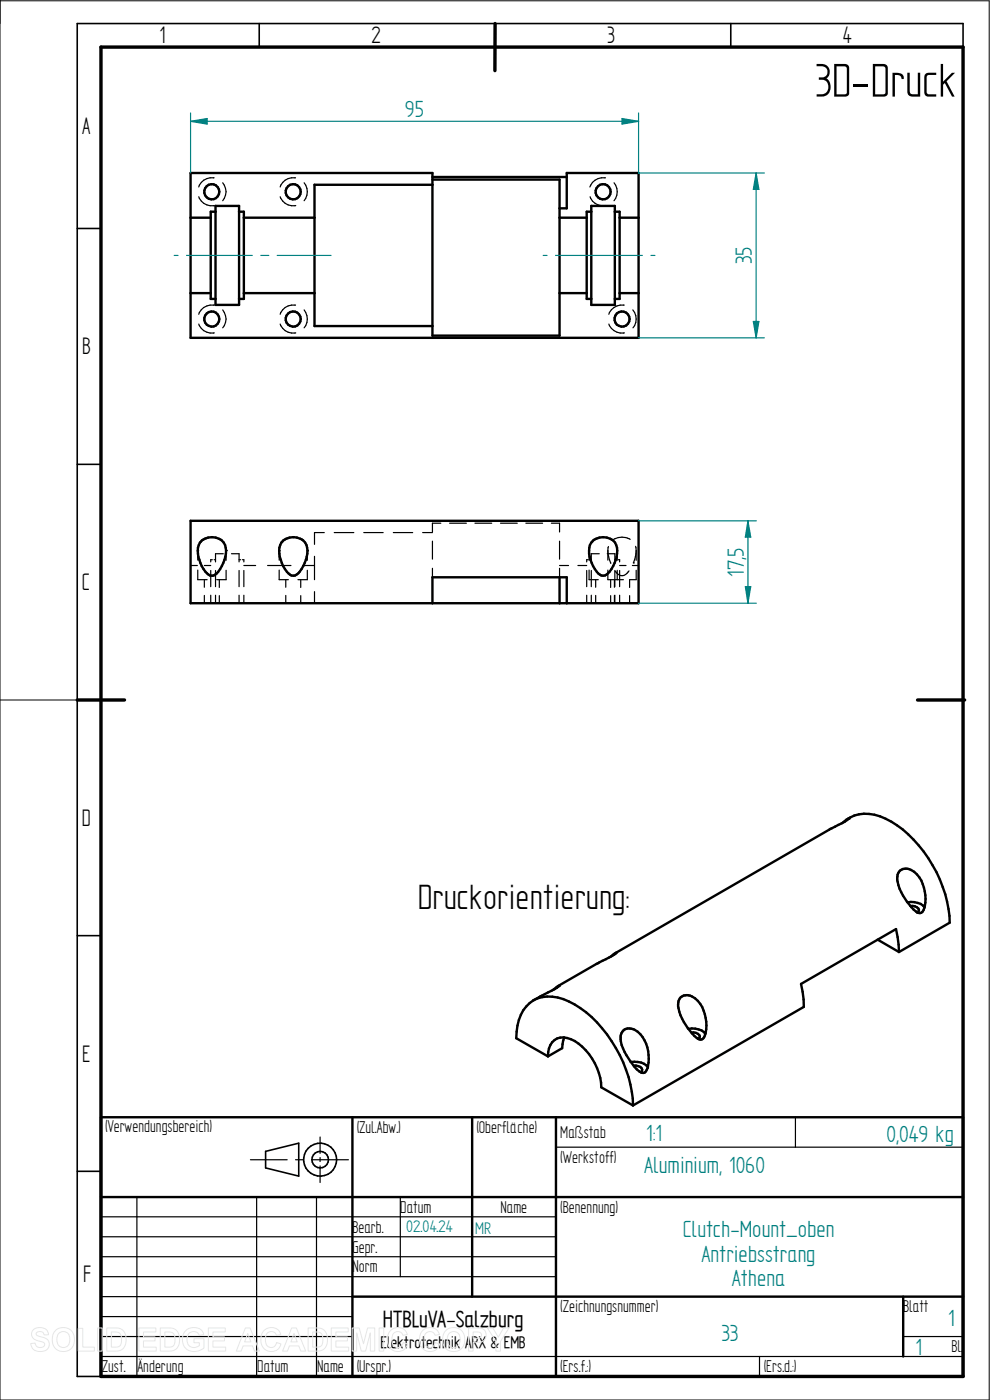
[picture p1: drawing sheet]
<svg xmlns="http://www.w3.org/2000/svg" width="210mm" height="297mm" viewBox="0 0 210 297" stroke-linecap="round" stroke-linejoin="round" font-family="sans-serif">
<path d="M0 0v297h209.8v-296.8h-209.8M0 148.5h16.4" fill="none" stroke="#000" stroke-width=".21"/>
<g fill="none" stroke="#000" stroke-width=".34">
<path d="M55 5v5M105 5v5M155 5v5M204.3 10v-5h-187.9v287h5M16.4 48.5h5M16.4 98.5h5M16.4 148.5h5M16.4 198.5h5M16.4 248.5h5M56.3 244.3l7.1-1.8v7l-7.1-1.7z"/>
<circle cx="67.9" cy="246" r="3.5"/>
<circle cx="67.9" cy="246" r="1.76"/>
</g>
<path d="M21.4 10h182.9v282h-182.9zM105 5v10M16.4 148.5h10M194.6 148.5h10" fill="none" stroke="#000" stroke-width=".72"/>
<g fill="none" stroke="#000" stroke-width=".51">
<path d="M91.7 38.1h27v33.1h-27v-34.5h-51.3v35h95.1v-35h-15.3v7.5h-1.5M91.7 39.2h-25v30h25M91.7 37.5h28.5M40.4 46.2h4.3M45.7 44.9h-1v18.5h1M45.7 43.7h5v21h-5zM50.7 44.9h1v18.5h-1M51.7 46.2h15M118.7 46.2h5.8M125.4 44.9h-.9v18.5h.9M125.4 43.7h5v21h-5zM130.4 44.9h1v18.5h-1"/>
<path d="M131.4 46.2h4.1M40.4 62.2h4.3M51.7 62.2h15M118.7 62.2h5.8M131.4 62.2h4.1M40.4 110.5h95.1v17.5h-95.1zM42.8 114.6a3.1 3.1 0 0 1 3.6-.3 3.1 3.1 0 0 1 1.5 3.2 7 7 0 0 1-2.6 4.6 2.08 2.08 0 0 1-2.1-1.4 6.2 6.2 0 0 1-1-5zM60.1 114.6a3.1 3.1 0 0 1 3.6-.3 3.1 3.1 0 0 1 1.5 3.2 7 7 0 0 1-2.6 4.6 2.08 2.08 0 0 1-2.1-1.4 6.2 6.2 0 0 1-1.1-5zM125.9 114.6a3.5 3.5 0 0 1 4.6 .5 5.7 5.7 0 0 1-.8 5.6l-.4 .6a1.51 1.51 0 0 1-2.7 0 6.9 6.9 0 0 1-1.5-5.6zM91.7 128v-5.5h28.5v5.5M118.7 122.5v5.5M179.8 173.7a7.9 7.9 0 0 1 8.1 0 25.7 25.7 0 0 1 11.5 12.9 24.8 24.8 0 0 1 2.1 9.1l-10.8 6.3"/>
<path d="M180 173.7l-1.2 .8M180 173.7a15.5 15.5 0 0 1-3.9 2.2l-45.6 26.3M186.2 199.3l4.5 2.7M190.9 184.7a2.64 2.64 0 0 1 3.6 .8 7.8 7.8 0 0 1 1.2 7.9 .89 .89 0 0 1-1.1 .2 11.5 11.5 0 0 1-4.3-7.3l.1-.8zM192.5 191.4a3.8 3.8 0 0 1 3.6 1.1M193.1 192.2a1.69 1.69 0 0 1 1.8 .8l-.3 .6M113.2 212.2a8.9 8.9 0 0 0-3.7 8.1l6.7 3.8M113.2 212.2a8.8 8.8 0 0 1 8.7 .9 27.4 27.4 0 0 1 11.8 17l.5 3 .1 1.4M118.5 209.2l-1.2 .8M118.5 209.2l-.9 .6-4.4 2.4M129.5 203l1.3-.9-.9 .7-3.3 1.7-8.3 4.8M132.2 218.6a2.55 2.55 0 0 1 3.6 .8 7.8 7.8 0 0 1 1.2 7.9 .92 .92 0 0 1-1.4 0 12.6 12.6 0 0 1-3.9-6.8 2.24 2.24 0 0 1 .5-1.9z"/>
<path d="M144.4 211.5a2.64 2.64 0 0 1 3.6 .8 7.8 7.8 0 0 1 1.2 8 .91 .91 0 0 1-1.4-.1 11.4 11.4 0 0 1-4-7.1l.1-.7zM146 218.3a3.8 3.8 0 0 1 3.6 1M146.6 219a1.69 1.69 0 0 1 1.9 .9l-.3 .5M190.7 202l-.1-1.6-.5-3.3-20.2 11.6 .6 3.3v1.6l-36.2 20.9M21.4 237h182.9v55h-182.9zM74.8 237v55M100.2 237v38.1M116.2 224.1a3.6 3.6 0 0 1 2.6-4 6.4 6.4 0 0 1 5.4 2.7 12.5 12.5 0 0 1 3.4 7.9l6.7 3.8M117.9 237v55M119.7 220.1l-.2 .7-.2 1.6-3.1 1.7M133.8 225.3a3.7 3.7 0 0 1 3.7 1.1M134.4 226.1a1.76 1.76 0 0 1 1.8 .8l-.2 .6"/>
<path d="M21.4 254h182.9M74.8 275.1h129.5M191.6 275.1v12.7"/>
<circle cx="44.9" cy="40.7" r="1.6"/>
<circle cx="62.2" cy="40.7" r="1.6"/>
<circle cx="127.9" cy="40.7" r="1.6"/>
<circle cx="44.9" cy="67.7" r="1.59"/>
<circle cx="62.2" cy="67.7" r="1.6"/>
<circle cx="132" cy="67.7" r="1.6"/>
</g>
<g fill="none" stroke="#000" stroke-width=".25">
<path d="M45.4 37.7a2.91 2.91 0 0 0-3.2 2M47.2 38.8a2.88 2.88 0 0 1 0 3.8M62.7 37.7a2.91 2.91 0 0 0-3.3 2M64.5 38.8a3 3 0 0 1 0 3.8M128.4 37.7a3 3 0 0 0-3.3 2M130.3 38.8a3 3 0 0 1 0 3.8M42.2 41.7a2.88 2.88 0 0 0 3.3 1.9M59.4 41.7a2.88 2.88 0 0 0 3.3 1.9M125.2 41.7a2.88 2.88 0 0 0 3.3 1.9M42.2 68.7a2.88 2.88 0 0 0 3.3 1.9M45.4 64.7a2.91 2.91 0 0 0-3.2 2M47.2 65.7a2.88 2.88 0 0 1 0 3.9"/>
<path d="M59.4 68.7a2.88 2.88 0 0 0 3.3 1.9M62.7 64.7a2.91 2.91 0 0 0-3.3 2M64.5 65.7a3 3 0 0 1 0 3.9M129.2 68.7a2.96 2.96 0 0 0 3.3 1.9M132.4 64.7a2.99 2.99 0 0 0-3.2 2M134.2 65.7a2.95 2.95 0 0 1 .1 3.9M40.4 120h1.5M42 116.8h.1M42 116.7v2.1M43.3 120h1.4M44.9 114h.1M45 114h.1"/>
<path d="M45 118.7h-.3v.5M45.4 118.7h.3M47.4 117.5h-1.7v1.7M48 116.8h.1M48 116.8v2.1M49.1 117.5h1.6v1.7M50.7 118.7h.4M51.4 118.7h.3v.5M51.7 120h2.5M56.8 120h4.9M59.2 116.8h.1M59.2 116.7v2.1"/>
<path d="M62.2 114h.1M62.2 114h.2M64.3 120h2.4M65.2 116.8h.1M65.2 116.8v2.1M66.7 118v5M68.8 113h-2.1v2.5M70.9 113h4.2M77.2 113h4.1M83.4 113h4.1M89.7 113h2M91.7 114.8v3.8"/>
<path d="M93.5 111h-1.8v1.9M95.4 111h3.5M100.8 111h3.5M106.2 111h3.5M111.5 111h3.6M117 111h1.7v1.9M118.7 114.8v3.8M118.7 120h1.9M122.6 120h1.9M124.8 118.7h-.3v.5M125 116.8v2M125.1 118.7h.3"/>
<path d="M127.1 117.5h-1.7v1.7M128.8 117.5h1.6v1.7M128.9 116.8v2M129.1 116l-.1 1.4 .6 2.1M130.2 114.4a3.5 3.5 0 0 1 3.5 0M130.4 118.7h.4M130.9 116.8v2.1M131.1 118.7h.3v.5M131.4 120h1.4M134.2 120h1.3M134.4 119.4h.1M134.8 115.9l.2 .9"/>
<path d="M135 116.8l-.2 1.3-.4 1.3M135 116.8v2.1M42 120.9v2.1h1.9M43.3 123v1.6M43.3 126.3v1.7M44.7 121v3.5M44.7 126.3v1.7M44.9 122.1h.1M45 122.1h.1M45.7 121v3.5M45.7 126.3v1.7M46.5 123v1.6"/>
<path d="M46.5 126.4v1.6M48 121v2h-2M50.7 121v3.5M50.7 126.3v1.7M51.7 121v3.5M51.7 126.3v1.7M59.2 120.9v2.1h2M60.6 123v1.6M60.6 126.3v1.7M62.2 122.1h.1M63.8 123v1.6M63.8 126.4v1.6"/>
<path d="M65.2 121v2h-2M66.7 125.5v2.5M91.7 120.6v1.9M118.7 120.6v1.9M124.5 121v3.5M124.5 126.3v1.7M125 120.9v2.1h1.9M125.4 121v3.5M125.4 126.3v1.7M126.4 123v1.6M126.4 126.3v1.7M128.9 120.9v2.1h3.3"/>
<path d="M129.5 123v1.6M129.5 126.4v1.6M130.3 123v1.6M130.3 126.3v1.7M130.4 121v3.5M130.4 126.3v1.7M130.9 121v2M131.4 121v3.5M131.4 126.3v1.7M133.4 121.1a1.57 1.57 0 0 1-1.4 1 1.57 1.57 0 0 1-1.5-.9M133.6 123v1.6M133.6 126.4v1.6"/>
<path d="M135 121v2h-1.4M168.7 237v6.4M21.4 258.1h96.5M29 254v38M53.1 246h7.8M54.4 254v38M62.7 246h1.7M66.2 246h7.7M67.1 254v38M67.9 241.2v3.5M67.9 245.6v.8M67.9 247.4v3.5"/>
<path d="M84.9 254v16.8M117.9 243.4h86.4M21.4 270.8h96.5M21.4 266.6h96.5M21.4 262.4h96.5M21.4 275.1h53.4M21.4 279.3h53.4M21.4 287.8h182.9M21.4 283.5h53.4M161.1 287.8v4.2M191.6 283.5h12.7"/>
</g>
<g fill="#000">
<circle cx="180" cy="173.7" r=".25"/>
<circle cx="118.5" cy="209.2" r=".25"/>
</g>
<path d="M135.5 36.7h26.6M160.4 36.7l.6 3.5h-1.2zM135.5 71.7h26.6" fill="none" stroke="#008080" stroke-width=".25"/>
<path d="M160.4 36.7l.6 3.5h-1.2z" fill="#008080"/>
<path d="M159.8 68.2h1.2l-.6 3.5z" fill="none" stroke="#008080" stroke-width=".25"/>
<path d="M159.8 68.2h1.2l-.6 3.5z" fill="#008080"/>
<path d="M40.4 24v12.7M132 25.1l3.5 .6-3.5 .6zM135.5 24v12.7M160.4 36.7v35" fill="none" stroke="#008080" stroke-width=".25"/>
<path d="M132 25.1l3.5 .6-3.5 .6z" fill="#008080"/>
<path d="M40.4 25.7l3.5-.6v1.2z" fill="none" stroke="#008080" stroke-width=".25"/>
<path d="M40.4 25.7l3.5-.6v1.2z" fill="#008080"/>
<path d="M40.4 25.7h95.1M135.5 110.5h24.9M158.7 110.5l.6 3.5h-1.2zM135.5 128h24.9" fill="none" stroke="#008080" stroke-width=".25"/>
<path d="M158.7 110.5l.6 3.5h-1.2z" fill="#008080"/>
<path d="M158.1 124.5h1.2l-.6 3.5z" fill="none" stroke="#008080" stroke-width=".25"/>
<path d="M158.1 124.5h1.2l-.6 3.5z" fill="#008080"/>
<path d="M37 54.2h.8M39.6 54.2h13.9M55.3 54.2h1.7M58.8 54.2h11.4M115.2 54.2h.8M117.9 54.2h18.4M138.1 54.2h.8M158.7 110.5v17.5" fill="none" stroke="#008080" stroke-width=".25"/>
<g fill="none" stroke="#e6e6e6" stroke-width=".21">
<path d="M7.1 282.1a2.02 2.02 0 0 1 3.1 .7l.1 .4h-.9a.9 .9 0 0 0-.8-.7 .9 .9 0 0 0-.9 .5l.1 .3 .5 .2a2.15 2.15 0 0 1 2.1 1.4 1.72 1.72 0 0 1-2.3 1.8l-.7-.2-.7-.7-.2-.8 1-.1a1.06 1.06 0 0 0 .9 1 1.06 1.06 0 0 0 1.1-.7 1.66 1.66 0 0 0-1.6-.8 1.37 1.37 0 0 1-.8-2.3zM11.8 282.3a2.46 2.46 0 0 1 3.1-.2 2.46 2.46 0 0 1 .8 3 2.4 2.4 0 0 1-3.1 1.5 2.4 2.4 0 0 1-1.5-3.1l.2-.5zM12.4 282.9a1.39 1.39 0 0 1 1.7-.3 1.39 1.39 0 0 1 .7 1.6 1.41 1.41 0 0 1-1.4 1.7 1.41 1.41 0 0 1-1.3-1.7l.1-.8zM16.6 281.8h1v4h2.4v.8h-3.4zM20.7 281.7h1v4.9h-1zM22.6 281.7h1.9a2.2 2.2 0 0 1 2.2 2.8 2.02 2.02 0 0 1-2.2 2.1h-1.9zM23.6 282.6a1.8 1.8 0 0 1 2 .5 2.09 2.09 0 0 1-.4 2.6l-1.6 .1zM29.5 281.7h3.6v.9h-2.7v1h2.5v.9h-2.5v1.3h2.7v.8h-3.6zM34 281.7h1.8a2.2 2.2 0 0 1 2.3 2.8 2.02 2.02 0 0 1-2.2 2.1h-1.9zM35 282.6a1.8 1.8 0 0 1 1.9 .5 2.09 2.09 0 0 1-.4 2.6l-1.5 .1zM39.4 282.3a2.33 2.33 0 0 1 3.8 .8l-1 .2a1.37 1.37 0 0 0-1.6-.7 1.37 1.37 0 0 0-.9 1.5 1.56 1.56 0 0 0 .8 1.6 1.56 1.56 0 0 0 1.8-.2v-.6h-1.2v-.9h2.2v2a2.65 2.65 0 0 1-3.1 .5 2.65 2.65 0 0 1-1.5-2.7l.3-1zM44.2 281.7h3.6v.9h-2.6v1h2.4v.9h-2.4v1.3h2.7v.8h-3.7z"/>
<path d="M52 281.7h1.1l1.9 4.9h-1l-.4-1.1h-2l-.4 1.1h-1.1zM52.6 282.9l.6 1.8h-1.3zM56 282.3a2.12 2.12 0 0 1 3.6 .8l-1 .2a1.24 1.24 0 0 0-1.6-.7 1.24 1.24 0 0 0-.7 1.6 1.28 1.28 0 0 0 .4 1.4 1.28 1.28 0 0 0 1.6 0l.4-.8 .9 .3a2.19 2.19 0 0 1-2.5 1.6 2.19 2.19 0 0 1-1.8-2.5l.1-.9zM61.9 281.7h1l2 4.9h-1.1l-.4-1.1h-2l-.4 1.1h-1.1zM62.4 282.9l.7 1.8h-1.4zM65.4 281.7h1.8a2.2 2.2 0 0 1 2.3 2.8 2.02 2.02 0 0 1-2.3 2.1h-1.8zM66.3 282.6a1.8 1.8 0 0 1 2 .5 2.09 2.09 0 0 1-.4 2.6l-1.6 .1zM70.3 281.7h3.6v.9h-2.7v1h2.5v.9h-2.5v1.3h2.8v.8h-3.7zM74.7 281.7h1.5l.9 3.4 .9-3.4h1.5v4.9h-.9l-.1-3.8-.9 3.8h-1l-.9-3.8-.1 3.8h-.9zM80.4 281.7h1v4.9h-1zM82.8 282.3a2.12 2.12 0 0 1 3.6 .8l-.9 .2a1.24 1.24 0 0 0-1.6-.7 1.24 1.24 0 0 0-.8 1.6 1.28 1.28 0 0 0 .5 1.4 1.28 1.28 0 0 0 1.5 0l.4-.8 .9 .3a2.19 2.19 0 0 1-2.5 1.6 2.19 2.19 0 0 1-1.7-2.5l.1-.9zM89.6 282.3a2.12 2.12 0 0 1 3.6 .8l-.9 .2a1.24 1.24 0 0 0-1.6-.7 1.24 1.24 0 0 0-.7 1.6 1.28 1.28 0 0 0 .4 1.4 1.28 1.28 0 0 0 1.5 0l.4-.8 1 .3a2.19 2.19 0 0 1-2.6 1.6 2.19 2.19 0 0 1-1.7-2.5l.1-.9z"/>
<path d="M94.6 282.3a2.46 2.46 0 0 1 3.1-.2 2.46 2.46 0 0 1 .8 3 2.4 2.4 0 0 1-3.1 1.5 2.4 2.4 0 0 1-1.4-3.1l.1-.5zM95.2 282.9a1.39 1.39 0 0 1 1.7-.3 1.39 1.39 0 0 1 .7 1.6 1.41 1.41 0 0 1-1.3 1.7 1.41 1.41 0 0 1-1.4-1.7l.1-.8zM99.4 281.7h1.6a1.61 1.61 0 0 1 2.1 1.5 1.62 1.62 0 0 1-2.1 1.6h-.6v1.8h-1zM100.4 282.6a1.62 1.62 0 0 1 1.7 .3 .7 .7 0 0 1-.1 .8 .7 .7 0 0 1-.7 .2h-.9zM103.4 281.7h1.1l1.2 2 1.1-2h1.2l-1.8 2.9v2h-1v-2z"/>
</g>
<text font-size="11.3" x="172.8" y="20.5">3D-Druck</text>
<text font-size="8.4" x="88.6" y="192.8">Druckorientierung:</text>
<g font-size="5.7">
<text x="33.8" y="9.2">1</text>
<text x="78.8" y="9.2">2</text>
<text x="128.8" y="9.2">3</text>
<text x="178.8" y="9.2">4</text>
<text x="17.4" y="28.4">A</text>
<text x="17.4" y="75.2">B</text>
<text x="17.4" y="125.2">C</text>
<text x="17.4" y="175.2">D</text>
<text x="17.4" y="225.2">E</text>
<text x="17.6" y="271.9">F</text>
</g>
<g font-size="5.6" fill="#008080">
<text x="85.9" y="24.8">95</text>
<text x="159.5" y="56.1" transform="rotate(-90 159.5 56.1)">35</text>
<text x="157.8" y="122.4" transform="rotate(-90 157.8 122.4)">17,5</text>
<text x="137.1" y="242">1:1</text>
<text x="188" y="242.2">0,049 kg</text>
<text x="136.7" y="248.8">Aluminium, 1060</text>
<text x="144.8" y="262.4">Clutch-Mount_oben</text>
<text x="148.8" y="267.6">Antriebsstrang</text>
<text x="155.3" y="272.9">Athena</text>
<text x="201.2" y="281.3">1</text>
<text x="153" y="284.6">33</text>
<text x="194.2" y="287.4">1</text>
</g>
<text font-size="5.5" x="81.2" y="281.5">HTBLuVA-Salzburg</text>
<g font-size="4.1">
<text x="22.3" y="240.2">(Verwendungsbereich)</text>
<text x="75.7" y="240.4">(Zul.Abw.)</text>
<text x="101.1" y="240.4">(Oberfläche)</text>
<text x="118.8" y="241.4">Maßstab</text>
<text x="118.8" y="246.7">(Werkstoff)</text>
<text x="84.9" y="257.3">Datum</text>
<text x="106.2" y="257.3">Name</text>
<text x="118.8" y="257.3">(Benennung)</text>
<text x="74.8" y="261.5">Bearb.</text>
<text x="74.8" y="265.7">Gepr.</text>
<text x="74.8" y="270">Norm</text>
<text x="118.8" y="278.4">(Zeichnungsnummer)</text>
<text x="191.6" y="278.4">Blatt</text>
<text x="201.8" y="286.9">Bl.</text>
<text x="21.6" y="291.1">Zust.</text>
<text x="29.2" y="291.1">Änderung</text>
<text x="54.6" y="291.1">Datum</text>
<text x="67.3" y="291.1">Name</text>
<text x="75.7" y="291.1">(Urspr.)</text>
<text x="118.8" y="291.1">(Ers.f.:)</text>
<text x="162" y="291.1">(Ers.d.:)</text>
</g>
<g font-size="4" fill="#008080">
<text x="86.2" y="261.5">02.04.24</text>
<text x="100.8" y="261.7">MR</text>
</g>
<text font-size="4" x="80.7" y="286">Elektrotechnik ARX &amp; EMB</text>
</svg>
